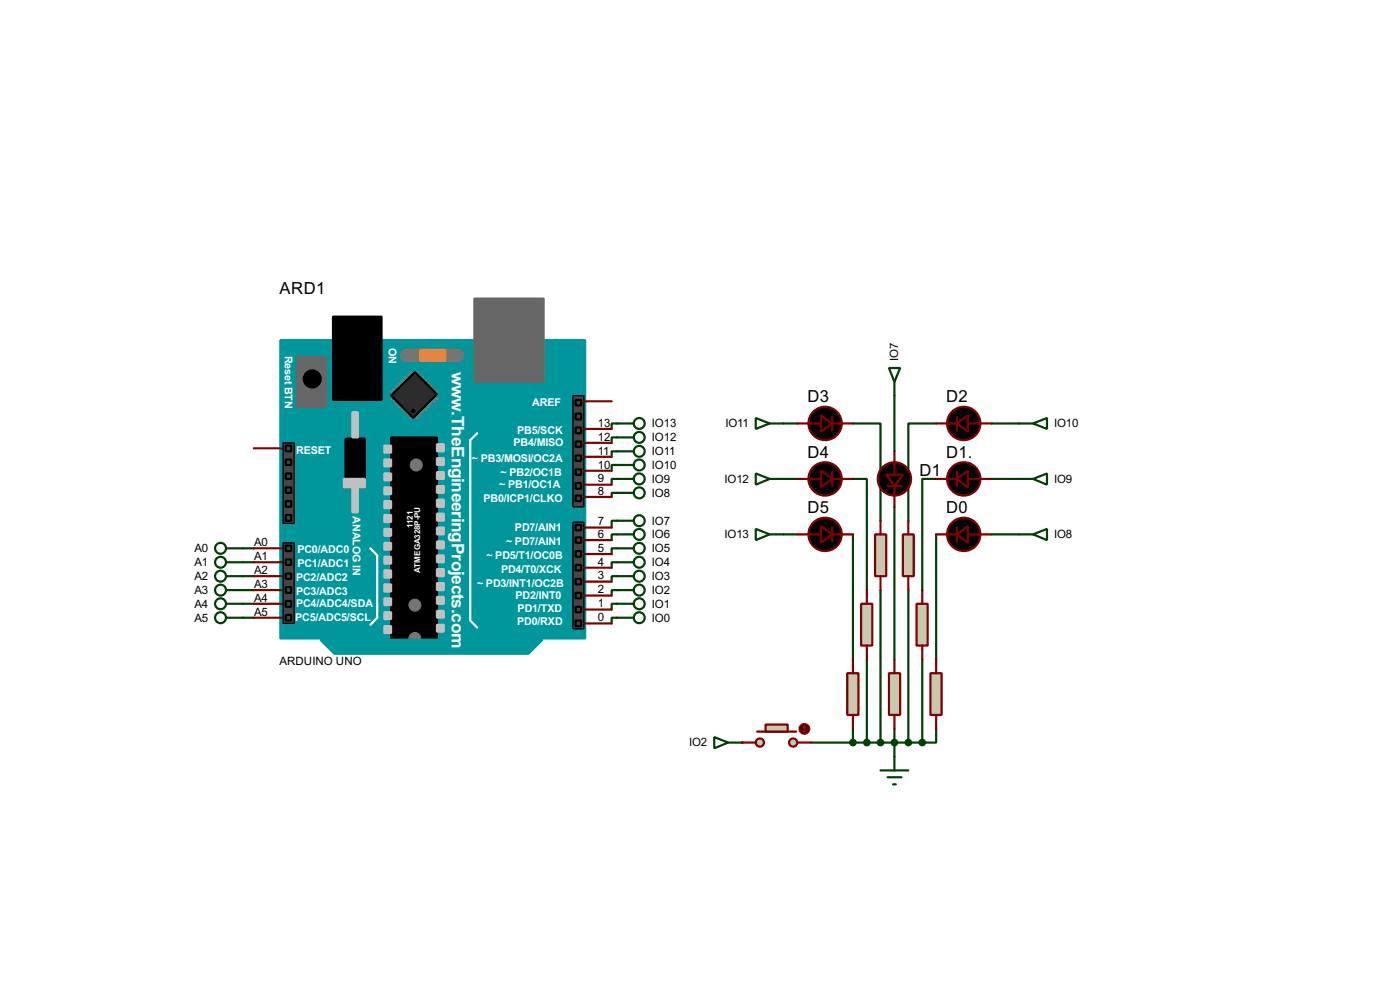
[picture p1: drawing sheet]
<svg xmlns="http://www.w3.org/2000/svg" width="256mm" height="180mm" viewBox="0 0 256 180" stroke-linecap="round" stroke-linejoin="round" font-family="sans-serif">
<g fill="none" stroke="#004000" stroke-width=".4">
<path d="M113.1 77.5h-1v1M143.6 77.5h2.5M156.3 77.5h5v17.8M171.5 77.5h-5.1v17.8M181.7 77.5h5M113.1 80.1h-1v1M113.1 82.6h-1v1M113.1 85.1h-1v1.1M113.1 87.7h-1v1M113.1 90.2h-1v.8M113.1 95.3h-1v1.3M113.1 97.8h-1v1.1"/>
<path d="M143.6 87.7h2.5M143.6 97.8h2.5M156.3 87.7h2.5v20.3M156.3 97.8v22.9M171.5 87.7h-2.5v20.3M171.5 97.8v22.9M181.7 87.7h5M181.7 97.8h5M44.5 113.1h2M44.5 110.5h2M44.5 108h2M44.5 105.5h2"/>
<path d="M44.5 102.9h2M44.5 100.4h2M113.1 100.4h-1v1M113.1 102.9h-1v1M113.1 105.5h-1v1M113.1 108h-1v1M113.1 110.5h-1v1.1M113.1 113.1h-1v1M161.3 108v27.9h-2.5v-15.2M166.4 108v27.9h2.6M169 120.7v15.2M171.5 133.4v2.5h-2.5"/>
</g>
<circle cx="135.9" cy="135.9" r=".2" fill="#004000"/>
<path d="M163.9 72.4v10.2M163.9 92.8v27.9M148.6 135.9h10.2M156.3 133.4v2.5M161.3 135.9h5.1M163.9 133.4v5.1" fill="none" stroke="#004000" stroke-width=".4"/>
<path d="M51.4 62.3h55.8v54.6h-55.8z" fill="#00979c" stroke="#00979c" stroke-width=".4"/>
<g fill="#686767" stroke="#686767" stroke-width=".4">
<path d="M86.9 54.7h12.7v15.2h-12.7z"/>
<path d="M54.4 65.3h5.3v9.2h-5.3z"/>
</g>
<path d="M61 58h8.9v15.2h-8.9zM63.3 80.3h3.6v8.9h-3.6zM71.7 80.1h8.4v36.8h-8.4z" fill="#000" stroke="#000" stroke-width=".4"/>
<path d="M87.4 79.3l-1.2 1.3v33l1.2 1.3M67.9 100.4l1.2 1.3v11.4l-1.2 1.3" fill="none" stroke="#fff" stroke-width=".4"/>
<g fill="#c0c0c0" stroke="#c0c0c0" stroke-width=".4">
<path d="M80.1 81.3h1.2v1.3h-1.2z"/>
<path d="M80.1 83.9h1.2v1.2h-1.2z"/>
<path d="M80.1 86.4h1.2v1.3h-1.2z"/>
<path d="M80.1 89h1.2v1.2h-1.2z"/>
<path d="M80.1 91.5h1.2v1.3h-1.2z"/>
<path d="M80.1 94h1.2v1.3h-1.2z"/>
<path d="M80.1 96.6h1.2v1.2h-1.2z"/>
<path d="M80.1 99.1h1.2v1.3h-1.2z"/>
<path d="M80.1 101.7h1.2v1.2h-1.2z"/>
<path d="M80.1 104.2h1.2v1.3h-1.2z"/>
<path d="M80.1 106.7h1.2v1.3h-1.2z"/>
<path d="M80.1 109.3h1.2v1.2h-1.2z"/>
<path d="M80.1 111.8h1.2v1.3h-1.2z"/>
<path d="M80.1 114.4h1.2v1.2h-1.2z"/>
<path d="M70.4 81.6h1.3v1.3h-1.3z"/>
<path d="M70.4 84.1h1.3v1.3h-1.3z"/>
<path d="M70.4 86.7h1.3v1.2h-1.3z"/>
<path d="M70.4 89.2h1.3v1.3h-1.3z"/>
<path d="M70.4 91.7h1.3v1.3h-1.3z"/>
<path d="M70.4 94.3h1.3v1.3h-1.3z"/>
<path d="M70.4 96.8h1.3v1.3h-1.3z"/>
<path d="M70.4 99.4h1.3v1.2h-1.3z"/>
<path d="M70.4 101.9h1.3v1.3h-1.3z"/>
<path d="M70.4 104.4h1.3v1.3h-1.3z"/>
<path d="M70.4 107h1.3v1.3h-1.3z"/>
<path d="M70.4 109.5h1.3v1.3h-1.3z"/>
<path d="M70.4 112.1h1.3v1.2h-1.3z"/>
<path d="M70.4 114.6h1.3v1.3h-1.3z"/>
<path d="M63 87.7h3.9v1.5h-3.9z"/>
<path d="M64.6 75.5h1v4.6h-1z"/>
<path d="M64.6 89.2h1v4.6h-1z"/>
</g>
<circle cx="57.2" cy="69.4" r="1.55" fill="#000" stroke="#000" stroke-width=".4"/>
<path d="M74.5 65.1h9.4" fill="none" stroke="#757575" stroke-width="2.6"/>
<path d="M77 64.1h4.6v2h-4.6z" fill="#ff8000" stroke="#ff8000" stroke-width=".4"/>
<g fill="none" stroke="#808080" stroke-width=".45">
<path d="M71.7 71.7l.5 .5M72.2 71.2l.5 .5M72.2 72.4l-.5 .6M72.7 70.7l.5 .5M72.7 73l-.5 .5M73.2 70.2l.5 .5M73.2 73.5l-.5 .5M73.7 69.7l.5 .5M73.7 74l-.5 .5M74.2 69.1l.5 .6M74.2 74.5l-.5 .5M74.7 68.6l.5 .5"/>
<path d="M74.7 75l-.5 .5M75.2 68.1l.5 .5M75.2 75.5l-.5 .5M75.7 76l-.5 .5M76 76l.5 .5M76.5 75.5l.5 .5M76.5 68.1l-.5 .5M77 75l.5 .5M77 68.6l-.5 .5M77.5 74.5l.5 .5M77.5 69.1l-.5 .6M78 74l.5 .5"/>
<path d="M78 69.7l-.5 .5M78.5 73.5l.5 .5M78.5 70.2l-.5 .5M79 73l.6 .5M79 70.7l-.5 .5M79.6 72.4l.5 .6M79.6 71.2l-.6 .5M80.1 71.7l-.5 .5"/>
</g>
<path d="M71.7 72.4l4.3-4.3 4.1 4.1-4.4 4.3z" fill-rule="evenodd" fill="#2c2c2c" stroke="#000" stroke-width=".4"/>
<circle cx="75.7" cy="75.2" r=".3" fill="#000" stroke="#000" stroke-width=".18"/>
<path d="M105 72.4h2v20.4h-2z" fill="#464646" stroke="#000" stroke-width=".25"/>
<circle cx="76" cy="110.8" r="1.1" fill="#757575" stroke="#757575" stroke-width=".18"/>
<g fill="#464646" stroke="#000" stroke-width=".4">
<path d="M105.5 73.2h1v1h-1z"/>
<path d="M105.5 78.3h1v1h-1z"/>
<path d="M105.5 80.8h1v1h-1z"/>
<path d="M105.5 83.4h1v1h-1z"/>
<path d="M105.5 85.9h1v1h-1z"/>
<path d="M105.5 88.4h1v1.1h-1z"/>
<path d="M105.5 75.7h1v1.1h-1z"/>
<path d="M105.5 90.7h1v1h-1z"/>
</g>
<g fill="#757575" stroke="#757575" stroke-width=".18">
<circle cx="76.2" cy="85.1" r="1.1"/>
<circle cx="76" cy="116.9" r="1.1"/>
</g>
<path d="M58.7 117.1h40.7l-2.6 2.6h-35.5z" fill-rule="evenodd" fill="#00979c" stroke="#00979c" stroke-width=".4"/>
<g fill="#464646" stroke="#000" stroke-width=".25">
<path d="M51.9 81.1h2v14.7h-2z"/>
<path d="M105 95.6h2v19.5h-2z"/>
<path d="M51.9 99.4h2v14.7h-2z"/>
</g>
<g fill="#464646" stroke="#000" stroke-width=".4">
<path d="M52.4 84.1h1v1h-1z"/>
<path d="M52.4 89.2h1v1h-1z"/>
<path d="M52.4 94.3h1v1h-1z"/>
<path d="M52.4 91.7h1v1.1h-1z"/>
<path d="M52.4 86.7h1v1h-1z"/>
<path d="M52.4 81.6h1v1h-1z"/>
<path d="M105.5 96.1h1v1h-1z"/>
<path d="M105.5 98.4h1v1h-1z"/>
<path d="M105.5 100.9h1v1h-1z"/>
<path d="M105.5 103.4h1v1h-1z"/>
<path d="M105.5 106h1v1h-1z"/>
<path d="M105.5 108.5h1v1h-1z"/>
<path d="M105.5 111.1h1v1h-1z"/>
<path d="M105.5 113.6h1v1h-1z"/>
<path d="M52.4 99.9h1v1h-1z"/>
<path d="M52.4 102.4h1v1h-1z"/>
<path d="M52.4 105h1v1h-1z"/>
<path d="M52.4 107.5h1v1h-1z"/>
<path d="M52.4 110h1v1.1h-1z"/>
<path d="M52.4 112.6h1v1h-1z"/>
</g>
<g fill="none" stroke="#800000" stroke-width=".4">
<path d="M107 78.5h5.1M107 73.5h5.1M146.1 77.5h4.3M152.5 76.3v2.5M152.5 77.5h3.8M171.5 77.5h3.8M175.3 76.3v2.5M177.3 77.5h4.4M46.5 82.1h5.1M107 98.9h5.1M107 96.6h5.1M107 91h5.1"/>
<path d="M107 88.7h5.1M107 86.2h5.1M107 83.6h5.1M107 81.1h5.1M171.5 87.7h3.8M171.5 97.8h3.8M175.3 86.4v2.6M175.3 96.6v2.5M177.3 87.7h4.4M177.3 97.8h4.4M46.5 113.1h5.1M46.5 110.5h5.1"/>
<path d="M46.5 108h5.1M46.5 105.5h5.1M46.5 102.9h5.1M46.5 100.4h5.1M107 114.1h5.1M107 111.6h5.1M107 109h5.1M107 106.5h5.1M107 103.9h5.1M107 101.4h5.1"/>
</g>
<g fill="none" stroke="#004000" stroke-width=".4">
<path d="M113.1 77.5h3M138.5 76.5l2.5 1-2.5 1zM141 77.5h2.6M186.7 77.5h2.6M189.3 77.5l2.5-1v2zM113.1 80.1h3M113.1 82.6h3M113.1 85.1h3M113.1 87.7h3M113.1 90.2h3M113.1 95.3h3M113.1 97.8h3"/>
<path d="M186.7 87.7h2.6M186.7 97.8h2.6M189.3 87.7l2.5-1v2zM189.3 97.8l2.5-1v2.1zM41.5 100.4h3M41.5 102.9h3M41.5 105.5h3M41.5 108h3M41.5 110.5h3M41.5 113.1h3M113.1 100.4h3M113.1 102.9h3"/>
<path d="M113.1 105.5h3M113.1 108h3M113.1 110.5h3M113.1 113.1h3"/>
<circle cx="117.1" cy="77.5" r="1"/>
<circle cx="117.1" cy="82.6" r="1"/>
<circle cx="117.1" cy="97.8" r="1"/>
<circle cx="117.1" cy="80.1" r="1"/>
<circle cx="117.1" cy="95.3" r="1"/>
<circle cx="117.1" cy="87.7" r="1"/>
<circle cx="117.1" cy="85.1" r="1"/>
<circle cx="117.1" cy="90.2" r="1"/>
<circle cx="40.4" cy="102.9" r="1"/>
<circle cx="40.4" cy="105.5" r="1"/>
<circle cx="40.4" cy="100.4" r="1"/>
<circle cx="40.4" cy="110.5" r="1"/>
<circle cx="40.4" cy="108" r="1"/>
<circle cx="40.4" cy="113.1" r="1"/>
<circle cx="117.1" cy="108" r="1"/>
<circle cx="117.1" cy="110.5" r="1"/>
<circle cx="117.1" cy="100.4" r="1"/>
<circle cx="117.1" cy="102.9" r="1"/>
<circle cx="117.1" cy="113.1" r="1"/>
<circle cx="117.1" cy="105.5" r="1"/>
</g>
<g fill="#000" stroke="#800000" stroke-width=".4">
<path d="M150.4 76l2.1 1.5-2.1 1.5zM175.3 77.5l2-1.5v3zM175.3 87.7l2-1.5v3zM175.3 97.8l2-1.5v3.1z"/>
<circle cx="151.1" cy="77.5" r="3.1"/>
<circle cx="176.5" cy="77.5" r="3.1"/>
<circle cx="176.5" cy="97.8" r="3.1"/>
<circle cx="176.5" cy="87.7" r="3.1"/>
</g>
<path d="M150.2 77.5h2M150.7 77h1v1h-1zM151.2 76.5v2M175.6 77.5h2M176.1 77h1v1h-1zM176.6 76.5v2M175.6 87.7h2M175.6 97.8h2M176.1 87.2h1v1h-1zM176.1 97.3h1v1.1h-1zM176.6 86.7v2M176.6 96.8v2.1" fill="none" stroke="#000040" stroke-width=".2"/>
<path d="M160.3 97.8h2.1v7.7h-2.1z" fill="#c8c8aa" stroke="#800000" stroke-width=".4"/>
<path d="M161.3 95.3v2.5M161.3 105.5v2.5" fill="none" stroke="#800000" stroke-width=".4"/>
<path d="M165.4 97.8h2v7.7h-2z" fill="#c8c8aa" stroke="#800000" stroke-width=".4"/>
<path d="M166.4 95.3v2.5M166.4 105.5v2.5" fill="none" stroke="#800000" stroke-width=".4"/>
<path d="M167.9 110.5h2.1v7.7h-2.1z" fill="#c8c8aa" stroke="#800000" stroke-width=".4"/>
<path d="M169 108v2.5M169 118.2v2.5" fill="none" stroke="#800000" stroke-width=".4"/>
<path d="M170.5 123.2h2v7.7h-2z" fill="#c8c8aa" stroke="#800000" stroke-width=".4"/>
<path d="M146.1 97.8h4.3M146.1 87.7h4.3M152.5 86.4v2.6M152.5 96.6v2.5M152.5 97.8h3.8M152.5 87.7h3.8M171.5 120.7v2.5M171.5 130.9v2.5" fill="none" stroke="#800000" stroke-width=".4"/>
<g fill="#000" stroke="#800000" stroke-width=".4">
<path d="M150.4 96.3l2.1 1.5-2.1 1.6zM150.4 86.2l2.1 1.5-2.1 1.5z"/>
<circle cx="151.1" cy="97.8" r="3.1"/>
<circle cx="151.1" cy="87.7" r="3.1"/>
</g>
<path d="M150.2 97.8h2M150.2 87.7h2M150.7 97.3h1v1.1h-1zM150.7 87.2h1v1h-1zM151.2 86.7v2M151.2 96.8v2.1" fill="none" stroke="#000040" stroke-width=".2"/>
<path d="M138.5 96.8l2.5 1-2.5 1.1zM138.5 86.7l2.5 1-2.5 1zM141 97.8h2.6M141 87.7h2.6" fill="none" stroke="#004000" stroke-width=".4"/>
<path d="M155.2 123.2h2.1v7.7h-2.1z" fill="#c8c8aa" stroke="#800000" stroke-width=".4"/>
<path d="M156.3 120.7v2.5M156.3 130.9v2.5" fill="none" stroke="#800000" stroke-width=".4"/>
<path d="M157.8 110.5h2v7.7h-2z" fill="#c8c8aa" stroke="#800000" stroke-width=".4"/>
<path d="M158.8 108v2.5M158.8 118.2v2.5" fill="none" stroke="#800000" stroke-width=".4"/>
<path d="M130.9 134.9l2.5 1-2.5 1.1zM133.4 135.9h2.5M163.9 138.5v2.5M161.3 141h5.1M162.6 142.3h2.6M163.6 143.6h.5" fill="none" stroke="#004000" stroke-width=".4"/>
<g fill="#004000" stroke="#004000" stroke-width=".4">
<circle cx="168.9" cy="135.9" r=".5"/>
<circle cx="166.4" cy="135.9" r=".5"/>
<circle cx="158.8" cy="135.9" r=".5"/>
<circle cx="161.3" cy="135.9" r=".5"/>
</g>
<g fill="#c8c8aa" stroke="#800000" stroke-width=".4">
<circle cx="145.3" cy="135.9" r=".75"/>
<circle cx="139.2" cy="135.9" r=".75"/>
</g>
<path d="M138.7 133.9h7.2" fill="none" stroke="#800000" stroke-width=".4"/>
<path d="M140.3 132.6h4v1.3h-4z" fill="#c8c8aa" stroke="#800000" stroke-width=".4"/>
<path d="M135.9 135.9h2.6M146.1 135.9h2.5" fill="none" stroke="#800000" stroke-width=".4"/>
<circle cx="147.3" cy="133.4" r="1" fill="#400000" stroke="#f00" stroke-width=".2"/>
<path d="M147.1 133.7l.3 .2M147.4 132.9v1M147.4 132.9l-.3 .3M147.4 132.9l.2 .3M147.6 133.7l-.2 .2" fill="none" stroke="#f00" stroke-width=".2"/>
<circle cx="156.2" cy="135.9" r=".5" fill="#004000" stroke="#004000" stroke-width=".4"/>
<g fill="#000" stroke="#800000" stroke-width=".4">
<path d="M162.4 86.9h3l-1.5 2.1z"/>
<circle cx="163.8" cy="87.7" r="3.1"/>
</g>
<path d="M162.6 89h2.6M163.9 82.6v4.3M163.9 89v3.8" fill="none" stroke="#800000" stroke-width=".4"/>
<path d="M162.9 87.7h2M163.4 87.2h1v1h-1zM163.9 86.7v2" fill="none" stroke="#000040" stroke-width=".2"/>
<path d="M162.9 67.4h2l-1 2.5zM163.9 69.9v2.5" fill="none" stroke="#004000" stroke-width=".4"/>
<path d="M162.9 123.2h2v7.7h-2z" fill="#c8c8aa" stroke="#800000" stroke-width=".4"/>
<path d="M163.9 120.7v2.5M163.9 130.9v2.5" fill="none" stroke="#800000" stroke-width=".4"/>
<circle cx="163.8" cy="135.9" r=".5" fill="#004000" stroke="#004000" stroke-width=".4"/>
<g font-size="3.6" fill="#fff">
<text x="82.8" y="68" transform="rotate(90 82.8 68)">w</text>
<text x="82.8" y="75.3" transform="rotate(90 82.8 75.3)">.TheEngineeringProjects.com</text>
</g>
<g font-size="3.4">
<text x="51.2" y="53.9">ARD1</text>
<text x="148" y="73.7">D3</text>
<text x="173.4" y="73.7">D2</text>
<text x="148" y="83.8">D4</text>
<text x="173.4" y="83.8">D1.</text>
<text x="168.5" y="87.1">D1</text>
<text x="148" y="94">D5</text>
<text x="173.4" y="94">D0</text>
</g>
<g font-size="2.4">
<text x="164.6" y="66" transform="rotate(-90 164.6 66)">IO7</text>
<text x="109.5" y="83.2">11</text>
<text x="109.5" y="80.7">12</text>
<text x="109.5" y="78.1">13</text>
<text x="119.4" y="78.2">IO13</text>
<text x="119.4" y="80.8">IO12</text>
<text x="119.4" y="83.3">IO11</text>
<text x="132.9" y="78.2">IO11</text>
<text x="193.1" y="78.2">IO10</text>
<text x="109.5" y="88.3">9</text>
<text x="109.5" y="85.7">10</text>
<text x="119.4" y="85.8">IO10</text>
<text x="119.4" y="88.4">IO9</text>
<text x="132.7" y="88.4">IO12</text>
<text x="193.1" y="88.4">IO9</text>
<text x="109.5" y="90.6">8</text>
<text x="119.4" y="90.9">IO8</text>
<text x="35.6" y="101.1">A0</text>
<text x="46.5" y="100">A0</text>
<text x="109.5" y="101">5</text>
<text x="109.5" y="98.5">6</text>
<text x="109.5" y="96.2">7</text>
<text x="119.4" y="96">IO7</text>
<text x="119.4" y="98.5">IO6</text>
<text x="119.4" y="101.1">IO5</text>
<text x="132.7" y="98.5">IO13</text>
<text x="193.1" y="98.5">IO8</text>
<text x="35.6" y="106.2">A2</text>
<text x="35.6" y="103.6">A1</text>
<text x="46.5" y="107.6">A3</text>
<text x="46.5" y="105.1">A2</text>
<text x="46.5" y="102.5">A1</text>
<text x="109.5" y="106.1">3</text>
<text x="109.5" y="103.5">4</text>
<text x="119.4" y="103.6">IO4</text>
<text x="119.4" y="106.2">IO3</text>
<text x="35.6" y="113.8">A5</text>
<text x="35.6" y="111.2">A4</text>
<text x="35.6" y="108.7">A3</text>
<text x="46.5" y="112.7">A5</text>
<text x="46.5" y="110.1">A4</text>
<text x="109.5" y="113.7">0</text>
<text x="109.5" y="111.2">1</text>
<text x="109.5" y="108.6">2</text>
<text x="119.4" y="108.7">IO2</text>
<text x="119.4" y="111.2">IO1</text>
<text x="119.4" y="113.8">IO0</text>
<text x="51.2" y="121.8">ARDUINO UNO</text>
<text x="126.2" y="136.6">IO2</text>
</g>
<g font-size="2.2" fill="#fff">
<text x="52.2" y="65.1" transform="rotate(90 52.2 65.1)">Reset BTN</text>
<text x="71.3" y="63.6" transform="rotate(90 71.3 63.6)">ON</text>
<text x="97.5" y="74.4">AREF</text>
<text x="54.2" y="83">RESET</text>
<text x="94.1" y="81.7">PB4/MISO</text>
<text x="94.7" y="79.4">PB5/SCK</text>
<text x="86.5" y="84.5">~ PB3/MOSI/OC2A</text>
<text x="91.5" y="89.4">~ PB1/OC1A</text>
<text x="91.7" y="87.1">~ PB2/OC1B</text>
<text x="64.7" y="94.5" transform="rotate(90 64.7 94.5)">ANALOG IN</text>
<text x="88.6" y="91.9">PB0/ICP1/CLKO</text>
<text x="54.5" y="101.2">PC0/ADC0</text>
<text x="92.7" y="99.8">~ PD7/AIN1</text>
<text x="94.3" y="97.2">PD7/AIN1</text>
<text x="54.2" y="106.4">PC2/ADC2</text>
<text x="54.5" y="103.8">PC1/ADC1</text>
<text x="87.4" y="107.4">~ PD3/INT1/OC2B</text>
<text x="89.1" y="102.3">~ PD5/T1/OC0B</text>
<text x="91.8" y="104.8">PD4/T0/XCK</text>
<text x="54.1" y="113.7">PC5/ADC5/SCL</text>
<text x="54.2" y="111.2">PC4/ADC4/SDA</text>
<text x="54.2" y="108.9">PC3/ADC3</text>
<text x="94.4" y="109.7">PD2/INT0</text>
<text x="94.8" y="112">PD1/TXD</text>
<text x="94.7" y="114.5">PD0/RXD</text>
</g>
<g font-size="1.7" fill="#fff">
<text x="75.7" y="96.6" transform="rotate(-90 75.7 96.6)">1121</text>
<text x="77" y="104.9" transform="rotate(-90 77 104.9)">ATMEGA328P-PU</text>
</g>
</svg>
